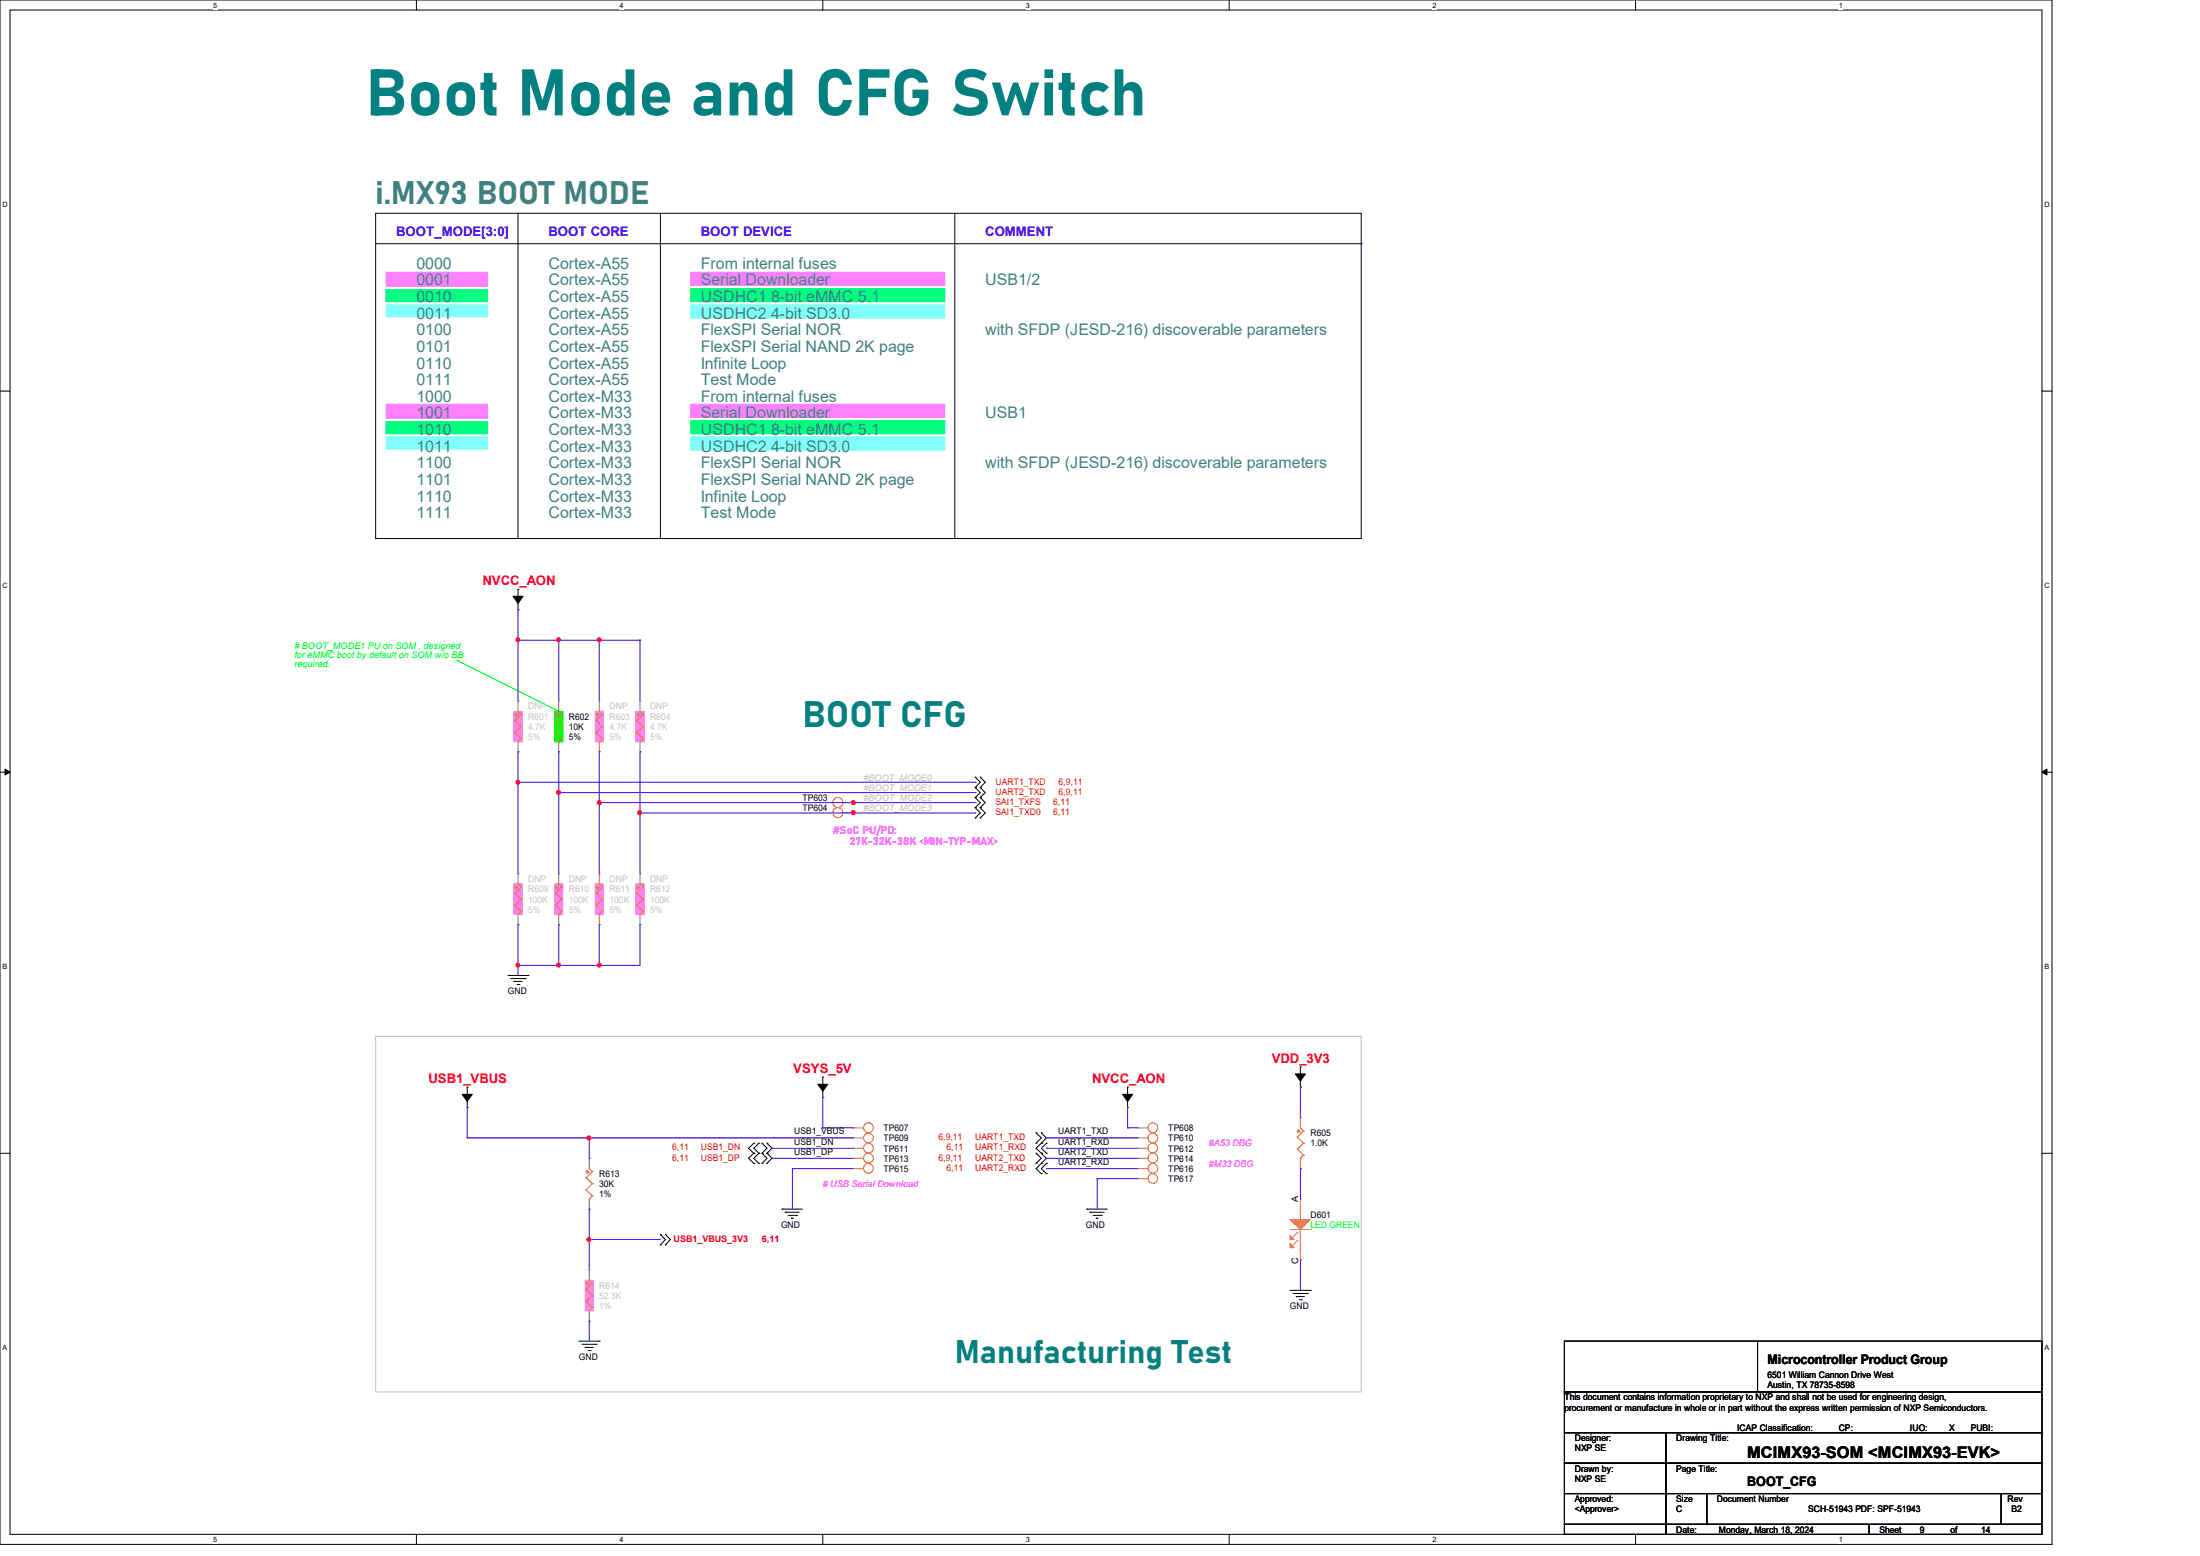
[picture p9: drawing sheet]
<svg xmlns="http://www.w3.org/2000/svg" width="297mm" height="210mm" viewBox="0 0 297 210" stroke-linecap="round" stroke-linejoin="round" font-family="sans-serif">
<path d="M0 0h277v208.4h-277zM1.4 1.4h274.3v205.7h-274.3z" fill="none" stroke="#000" stroke-width=".14"/>
<g fill="#fff">
<path d="M28.8 .1h.5v1.1h-.5z"/>
<path d="M28.8 207.2h.5v1.1h-.5z"/>
</g>
<path d="M56.2 0v1.4M56.2 207.1v1.3" fill="none" stroke="#000" stroke-width=".14"/>
<g fill="#fff">
<path d="M83.7 .1h.5v1.1h-.5z"/>
<path d="M83.7 207.2h.5v1.1h-.5z"/>
</g>
<path d="M111.1 0v1.4M111.1 207.1v1.3" fill="none" stroke="#000" stroke-width=".14"/>
<g fill="#fff">
<path d="M138.5 .1h.6v1.1h-.6z"/>
<path d="M138.5 207.2h.6v1.1h-.6z"/>
</g>
<path d="M165.9 0v1.4M165.9 207.1v1.3" fill="none" stroke="#000" stroke-width=".14"/>
<g fill="#fff">
<path d="M193.4 .1h.5v1.1h-.5z"/>
<path d="M193.4 207.2h.5v1.1h-.5z"/>
</g>
<path d="M220.8 0v1.4M220.8 207.1v1.3" fill="none" stroke="#000" stroke-width=".14"/>
<g fill="#fff">
<path d="M248.2 .1h.6v1.1h-.6z"/>
<path d="M248.2 207.2h.6v1.1h-.6z"/>
<path d="M.3 27.1h.8v1.1h-.8z"/>
<path d="M276 27.1h.7v1.1h-.7z"/>
<path d="M.3 78.5h.8v1.1h-.8z"/>
<path d="M276 78.5h.7v1.1h-.7z"/>
</g>
<path d="M0 52.8h1.4M275.7 52.8h1.3" fill="none" stroke="#000" stroke-width=".14"/>
<g fill="#fff">
<path d="M.3 129.9h.7v1.1h-.7z"/>
<path d="M276 129.9h.6v1.1h-.6z"/>
</g>
<path d="M0 104.2h1.4M275.7 104.2h1.3" fill="none" stroke="#000" stroke-width=".14"/>
<path d="M.7 103.8l.7 .4-.7 .4zM275.7 104.2l.7-.4v.8z" fill="#000" stroke="#000" stroke-width=".14"/>
<g fill="#fff">
<path d="M.3 181.4h.7v1.1h-.7z"/>
<path d="M276 181.4h.6v1.1h-.6z"/>
</g>
<g fill="none" stroke="#000" stroke-width=".14">
<path d="M50.7 28.8h133.1v43.9h-133.1zM50.7 32.9h133.1M69.9 28.8v43.9M89.2 28.8v43.9M128.9 28.8v43.9M183.8 32.9h.1M69.9 72.7h.1M69.9 79.5h.1M69.9 79.5v1.5M89.2 72.7h.1M128.9 72.7h.1M69.9 82.3h.1"/>
<path d="M69.9 81.3v1M131.7 106.3h.1M131.7 104.9h.1M131.7 107.7h.1M131.7 109h.1M131.7 110.4h.1M131.7 104.9l.6 .7-.6 .7M131.7 106.3l.6 .7-.6 .7M131.7 107.7l.6 .6-.6 .7M131.7 109l.6 .7-.6 .7M132.3 106.3h.1M132.3 104.9h.1"/>
<path d="M132.3 107.7h.1M132.3 109h.1M132.3 110.4h.1M132.3 104.9l.7 .7-.7 .7M132.3 106.3l.7 .7-.7 .7M132.3 107.7l.7 .6-.7 .7M132.3 109l.7 .7-.7 .7M68.6 131.7h2.7M69 132.1h1.9M69.4 132.5h.1M69.4 132.5h1.1M69.8 132.9h.3"/>
<path d="M70.1 132.9h.1M70.9 132.1h.1M71.3 131.7h.1M0 155.7h1.4M63.1 149.5h.1M63.1 146.7h.1M63.1 146.7v1.6M63.1 148.5v1M101.8 154.3h.1M101.8 155.7h.1M101.8 157h.1M101.8 154.3l-.8 .7 .8 .7"/>
<path d="M101.8 155.7l-.8 .6 .8 .7M102.4 155.7h.1M102.4 154.3h.1M102.4 157h.1M102.4 154.3l-.6 .7 .6 .7M102.4 155.7l-.6 .6 .6 .7M102.9 155.7h.1M102.9 154.3h.1M102.9 157h.1M102.9 154.3l.6 .7-.6 .7M102.9 155.7l.6 .6-.6 .7M103.5 154.3h.1"/>
<path d="M103.5 155.7h.1M103.5 157h.1M103.5 154.3l.7 .7-.7 .7M103.5 155.7l.7 .6-.7 .7M111.1 148.1h.1M111.1 145.4h.1M111.1 145.4v1.5M111.1 147.2v.9M139.9 155.7h.1M139.9 157h.1M139.9 152.9h.1M139.9 154.3h.1"/>
<path d="M139.9 155.7l.7 .6-.7 .7M139.9 152.9l.7 .7-.7 .7M140.6 157h.1M140.6 155.7h.1M140.6 158.4h.1M140.6 154.3h.1M140.6 152.9h.1M140.6 155.7l.7 .6-1.4 1.4 .7 .7M140.6 152.9l.7 .7-.7 .7M140.6 154.3l-.7 .7 .7 .7M141.3 158.4h.1M141.3 157h.1"/>
<path d="M141.3 155.7h.1M141.3 154.3h.1M141.3 157l-.7 .7 .7 .7M141.3 154.3l-.7 .7 .7 .7M152.2 149.5h.1M152.2 146.7h.1M152.2 146.7v1.6M152.2 148.5v1M175.6 146.7h.1M175.6 144h.1M175.6 144v1.5M175.6 145.8v.9"/>
<path d="M275.7 155.7h1.3M89.2 168h.1M89.2 166.6h.1M89.2 166.6l.6 .7-.6 .7M89.8 168h.1M89.8 166.6h.1M89.8 166.6l.7 .7-.7 .7M105.6 163.2h.1M105.6 163.2h2.7M106 163.6h.1M106 163.6h1.9M106.4 164h1.1"/>
<path d="M106.8 164.4h.1M106.8 164.4h.3M107.5 164h.1M146.7 163.2h.1M146.7 163.2h2.8M147.2 163.6h.1M147.2 163.6h1.9M147.6 164h1.1M148 164.4h.1M148 164.4h.3M148.7 164h.1M174.2 174.2h2.7"/>
<path d="M174.6 174.6h1.9M175 175h.1M175 175h1.1M175.4 175.4h.3M175.7 175.4h.1M176.5 174.6h.1M176.9 174.2h.1M78.1 181h2.8M78.6 181.4h1.9M79 181.9h.1M79 181.9h1.1M79.4 182.3h.3"/>
<path d="M79.7 182.3h.1M80.5 181.4h.1M80.9 181h.1M211.2 193.4h13.7v4.1h-13.7zM211.2 197.5h13.7v4.1h-13.7zM211.2 187.9h64.5v5.5h-64.5zM211.2 181h64.5v6.9h-64.5zM224.9 193.4h50.8v4.1h-50.8zM224.9 197.5h50.8v4.1h-50.8zM237.3 187.9h.1M237.3 181v6.9M211.2 201.6h13.7v4.1h-13.7z"/>
<path d="M211.2 205.7h13.7v1.4h-13.7zM224.9 201.6h5.5v4.1h-5.5zM224.9 205.7h27.4v1.4h-27.4zM230.4 201.6h39.8v4.1h-39.8zM252.3 205.7h23.4v1.4h-23.4zM270.2 201.6h5.5v4.1h-5.5z"/>
</g>
<g fill="#00ff80" stroke="#00ff80" stroke-width=".14">
<path d="M93.3 38.9h34.3v1.8h-34.3z" fill-rule="evenodd"/>
<path d="M52.1 56.9h13.7v1.6h-13.7z" fill-rule="evenodd"/>
<path d="M52.1 39.1h13.7v1.6h-13.7z" fill-rule="evenodd"/>
<path d="M93.3 56.8h34.3v1.7h-34.3z" fill-rule="evenodd"/>
</g>
<g fill="#ff80ff" stroke="#ff80ff" stroke-width=".14">
<path d="M93.3 36.7h34.3v1.8h-34.3z" fill-rule="evenodd"/>
<path d="M69.4 96h1.1v4.1h-1.1z" fill-rule="evenodd"/>
<path d="M80.3 96h1.1v4.1h-1.1z" fill-rule="evenodd"/>
<path d="M85.9 96h1.1v4.1h-1.1z" fill-rule="evenodd"/>
<path d="M74.9 119.3h1.1v4.1h-1.1z" fill-rule="evenodd"/>
<path d="M69.4 119.3h1.1v4.1h-1.1z" fill-rule="evenodd"/>
<path d="M80.3 119.3h1.1v4.1h-1.1z" fill-rule="evenodd"/>
<path d="M85.9 119.3h1.1v4.1h-1.1z" fill-rule="evenodd"/>
<path d="M79 172.8h1.1v4.1h-1.1z" fill-rule="evenodd"/>
<path d="M52.1 54.6h13.7v1.9h-13.7z" fill-rule="evenodd"/>
<path d="M52.1 36.7h13.7v2h-13.7z" fill-rule="evenodd"/>
<path d="M93.3 54.6h34.3v1.7h-34.3z" fill-rule="evenodd"/>
</g>
<g fill="#80ffff" stroke="#80ffff" stroke-width=".14">
<path d="M93.3 41.1h34.3v1.8h-34.3z" fill-rule="evenodd"/>
<path d="M52.1 59h13.7v1.6h-13.7z" fill-rule="evenodd"/>
<path d="M52.1 41.1h13.7v1.7h-13.7z" fill-rule="evenodd"/>
<path d="M93.3 59h34.3v1.7h-34.3z" fill-rule="evenodd"/>
</g>
<path d="M50.7 139.9h133.1v48h-133.1z" fill="none" stroke="#c0c0c0" stroke-width=".14"/>
<path d="M74.9 96h1.1v4.1h-1.1z" fill-rule="evenodd" fill="#0f0" stroke="#0f0" stroke-width=".14"/>
<path d="M61.7 89.2h.1M61.7 89.2l13.7 6.8" fill="none" stroke="#0f0" stroke-width=".14"/>
<g fill="#000" stroke="#000" stroke-width=".14">
<path d="M69.3 80.5h1.3l-.7 .9z" fill-rule="evenodd"/>
<path d="M62.4 147.7h1.4l-.7 1z" fill-rule="evenodd"/>
<path d="M110.4 146.3h1.4l-.7 1z" fill-rule="evenodd"/>
<path d="M151.6 147.7h1.3l-.7 1z" fill-rule="evenodd"/>
<path d="M174.9 144.9h1.3l-.6 1z" fill-rule="evenodd"/>
</g>
<g fill="none" stroke="#cc8006" stroke-width=".14">
<path d="M69.5 97.2h.1M69.5 98.9h.1M69.5 97.2l.9 .8M69.5 98.9l.9 .8M69.9 96l.5 .4M70.4 96.4h.1M70.4 98h.1M70.4 99.7h.1M70.4 96.4l-.9 .8M70.4 98l-.9 .9M70.4 99.7l-.5 .4M75 97.2h.1"/>
<path d="M75 98.9h.1M75 97.2l.8 .8M75 98.9l.8 .8M75.4 96l.4 .4M75.8 96.4h.1M75.8 98h.1M75.8 99.7h.1M75.8 96.4l-.8 .8M75.8 98l-.8 .9M75.8 99.7l-.4 .4M80.5 97.2h.1M80.5 98.9h.1"/>
<path d="M80.5 97.2l.8 .8M80.5 98.9l.8 .8M80.9 96l.4 .4M81.3 96.4h.1M81.3 98h.1M81.3 99.7h.1M81.3 96.4l-.8 .8M81.3 98l-.8 .9M81.3 99.7l-.4 .4M86 97.2h.1M86 98.9h.1M86 97.2l.8 .8"/>
<path d="M86 98.9l.8 .8M86.4 96l.4 .4M86.8 96.4h.1M86.8 98h.1M86.8 99.7h.1M86.8 96.4l-.8 .8M86.8 98l-.8 .9M86.8 99.7l-.4 .4M69.9 100.1h.1M69.9 119.3l.5 .4M70.4 119.7h.1M70.4 119.7l-.9 .9"/>
<path d="M75.4 100.1h.1M75.4 119.3l.4 .4M75.8 119.7h.1M75.8 119.7l-.8 .9M80.9 100.1h.1M80.9 119.3l.4 .4M81.3 119.7h.1M81.3 119.7l-.8 .9M86.4 100.1h.1M86.4 119.3l.4 .4M86.8 119.7h.1M86.8 119.7l-.8 .9"/>
<path d="M69.5 120.6h.1M69.5 122.2h.1M69.5 120.6l.9 .8M69.5 122.2l.9 .8M69.9 123.4h.1M70.4 121.4h.1M70.4 123h.1M70.4 121.4l-.9 .8M70.4 123l-.5 .4M75 120.6h.1M75 122.2h.1M75 120.6l.8 .8"/>
<path d="M75 122.2l.8 .8M75.4 123.4h.1M75.8 121.4h.1M75.8 123h.1M75.8 121.4l-.8 .8M75.8 123l-.4 .4M80.5 120.6h.1M80.5 122.2h.1M80.5 120.6l.8 .8M80.5 122.2l.8 .8M80.9 123.4h.1M81.3 121.4h.1"/>
<path d="M81.3 123h.1M81.3 121.4l-.8 .8M81.3 123l-.4 .4M86 120.6h.1M86 122.2h.1M86 120.6l.8 .8M86 122.2l.8 .8M86.4 123.4h.1M86.8 121.4h.1M86.8 123h.1M86.8 121.4l-.8 .8M86.8 123l-.4 .4"/>
<path d="M79.1 159h.1M79.1 159l.9 .8M79.5 157.7l.5 .4M80 158.1h.1M80 159.8h.1M80 158.1l-.9 .9M80 159.8l-.9 .8M175.1 153.5h.1M175.1 155.1h.1M175.1 153.5l.9 .8M175.1 155.1l.9 .8M175.6 156.3h.1"/>
<path d="M175.6 152.2l.4 .5M176 152.7h.1M176 154.3h.1M176 155.9h.1M176 152.7l-.9 .8M176 154.3l-.9 .8M176 155.9l-.4 .4M79.1 160.6h.1M79.1 174h.1M79.1 175.7h.1M79.1 160.6l.9 .8M79.1 174l.9 .9"/>
<path d="M79.1 175.7l.9 .8M79.5 161.8h.1M79.5 176.9h.1M79.5 172.8l.5 .4M80 161.4h.1M80 173.2h.1M80 174.9h.1M80 176.5h.1M80 161.4l-.5 .4M80 173.2l-.9 .8M80 174.9l-.9 .8M80 176.5l-.5 .4"/>
<path d="M174.2 165.9h2.7M175.1 166.4h.1M175.1 167.5h.1M175.1 166.4l-.6 .6M175.1 167.5l-.6 .6M175.6 164.6h.1M175.6 168.7h.1M175.6 163.2v1.4M175.6 165.9v2.8M176.9 165.9h.1"/>
<circle cx="113.1" cy="109.7" r=".68"/>
<circle cx="113.1" cy="108.3" r=".68"/>
<circle cx="117.2" cy="155" r=".66"/>
<circle cx="117.2" cy="152.2" r=".66"/>
<circle cx="117.2" cy="156.3" r=".66"/>
<circle cx="117.2" cy="157.7" r=".66"/>
<circle cx="117.2" cy="153.6" r=".66"/>
<circle cx="155.6" cy="152.2" r=".66"/>
<circle cx="155.6" cy="156.3" r=".66"/>
<circle cx="155.6" cy="155" r=".66"/>
<circle cx="155.6" cy="157.7" r=".66"/>
<circle cx="155.6" cy="153.6" r=".66"/>
<circle cx="155.6" cy="159.1" r=".66"/>
</g>
<g fill="#cc8006" stroke="#cc8006" stroke-width=".14">
<path d="M174.2 164.6h2.7l-1.3 1.3z"/>
<path d="M174.2 166.8l.5 .5h-.5z"/>
<path d="M174.2 167.9l.5 .5h-.5z"/>
<circle cx="75.2" cy="119.8" r=".18"/>
<circle cx="69.7" cy="96.5" r=".18"/>
<circle cx="175.3" cy="152.7" r=".18"/>
<circle cx="86.2" cy="119.8" r=".18"/>
<circle cx="80.7" cy="96.5" r=".18"/>
<circle cx="75.2" cy="96.5" r=".18"/>
<circle cx="79.3" cy="158.2" r=".18"/>
<circle cx="69.7" cy="119.8" r=".18"/>
<circle cx="80.7" cy="119.8" r=".18"/>
<circle cx="86.2" cy="96.5" r=".18"/>
<circle cx="79.3" cy="173.3" r=".18"/>
</g>
<g fill="none" stroke="#a84" stroke-width=".14">
<path d="M69.9 94.6h.1M69.9 94.6v1.4M75.4 94.6h.1M75.4 94.6v1.4M80.9 94.6h.1M80.9 94.6v1.4M86.4 94.6h.1M86.4 94.6v1.4M69.9 101.5h.1M69.9 117.9h.1M69.9 100.1v1.4M69.9 117.9v1.4"/>
<path d="M75.4 117.9h.1M75.4 101.5h.1M75.4 100.1v1.4M75.4 117.9v1.4M80.9 101.5h.1M80.9 117.9h.1M80.9 100.1v1.4M80.9 117.9v1.4M86.4 117.9h.1M86.4 101.5h.1M86.4 100.1v1.4M86.4 117.9v1.4"/>
<path d="M113.8 109.7h1.4M113.8 108.3h1.4M115.2 109.7h.1M115.2 108.3h.1M69.9 124.8h.1M69.9 123.4v1.4M75.4 124.8h.1M75.4 123.4v1.4M80.9 124.8h.1M80.9 123.4v1.4M86.4 124.8h.1M86.4 123.4v1.4"/>
<path d="M79.5 156.3h.1M79.5 156.3v1.4M115.2 157.7h.1M115.2 155h.1M115.2 152.2h.1M115.2 153.6h.1M115.2 156.3h.1M115.2 155h1.4M115.2 157.7h1.4M115.2 153.6h1.4M115.2 152.2h1.4M115.2 156.3h1.4"/>
<path d="M153.6 155h.1M153.6 159.1h.1M153.6 153.6h.1M153.6 156.3h.1M153.6 157.7h.1M153.6 152.2h.1M153.6 155h1.4M153.6 157.7h1.4M153.6 159.1h1.4M153.6 153.6h1.4M153.6 152.2h1.4M153.6 156.3h1.4"/>
<path d="M175.6 150.9h.1M175.6 157.7h.1M175.6 150.9v1.3M175.6 156.3v1.4M79.5 163.2h.1M79.5 171.4h.1M79.5 178.3h.1M79.5 161.8v1.4M79.5 171.4v1.4M79.5 176.9v1.4M175.6 161.8h.1M175.6 170.1h.1"/>
<path d="M175.6 161.8v1.4M175.6 168.7v1.4"/>
</g>
<g fill="none" stroke="#4200ff" stroke-width=".14">
<path d="M69.9 86.4h.1M69.9 82.3h.1M69.9 86.4h16.5M69.9 82.3v12.3M75.4 86.4h.1M75.4 86.4v8.2M80.9 86.4h.1M80.9 86.4v8.2M86.4 86.4h.1M86.4 86.4v8.2M69.9 101.5h.1M69.9 105.6h.1"/>
<path d="M69.9 101.5v16.4M69.9 105.6h61.8M75.4 101.5h.1M75.4 107h.1M75.4 101.5v16.4M75.4 107h56.3M80.9 101.5h.1M80.9 108.3h.1M80.9 101.5v16.4M80.9 108.3h50.8M86.4 101.5h.1M86.4 109.7h.1"/>
<path d="M86.4 101.5v16.4M86.4 109.7h45.3M115.2 108.3h.1M115.2 109.7h.1M131.7 105.6h.1M131.7 107h.1M131.7 108.3h.1M131.7 109.7h.1M69.9 124.8h.1M69.9 130.3h.1M69.9 124.8v6.9M75.4 124.8h.1"/>
<path d="M75.4 130.3h.1M75.4 124.8v5.5M80.9 124.8h.1M80.9 130.3h.1M80.9 124.8v5.5M86.4 124.8h.1M86.4 124.8v5.5h-16.5M63.1 153.6h.1M63.1 149.5h.1M63.1 153.6h52.1M63.1 149.5v4.1M79.5 153.6h.1"/>
<path d="M79.5 156.3h.1M79.5 153.6v2.7M104.2 155h.1M104.2 156.3h.1M104.2 155h11M104.2 156.3h11M107 157.7h.1M107 157.7h8.2M107 157.7v5.5M111.1 148.1h.1M111.1 152.2h.1M111.1 148.1v4.1"/>
<path d="M111.1 152.2h4.1M141.3 156.3h.1M141.3 157.7h.1M141.3 153.6h.1M141.3 155h.1M141.3 153.6h12.3M141.3 155h12.3M141.3 156.3h12.3M141.3 157.7h12.3M148.1 159.1h.1M148.1 159.1h5.5M148.1 159.1v4.1"/>
<path d="M152.2 149.5h.1M152.2 152.2h.1M152.2 149.5v2.7M152.2 152.2h1.4M175.6 146.7h.1M175.6 157.7h.1M175.6 146.7v4.2M175.6 157.7v4.1M79.5 163.2h.1M79.5 167.3h.1M79.5 178.3h.1M79.5 163.2v8.2"/>
<path d="M79.5 178.3v2.7M79.5 167.3h9.7M175.6 170.1h.1M175.6 170.1v4.1"/>
</g>
<g fill="#f00" stroke="#f00" stroke-width=".14">
<circle cx="75.4" cy="86.4" r=".25"/>
<circle cx="69.9" cy="86.3" r=".24"/>
<circle cx="80.9" cy="86.4" r=".25"/>
<circle cx="69.9" cy="105.6" r=".24"/>
<circle cx="75.4" cy="106.9" r=".25"/>
<circle cx="80.9" cy="108.3" r=".25"/>
<circle cx="86.4" cy="109.7" r=".25"/>
<circle cx="115.2" cy="108.3" r=".25"/>
<circle cx="115.2" cy="109.7" r=".25"/>
<circle cx="75.4" cy="130.3" r=".25"/>
<circle cx="69.9" cy="130.2" r=".24"/>
<circle cx="80.9" cy="130.3" r=".25"/>
<circle cx="79.5" cy="153.6" r=".25"/>
<circle cx="79.5" cy="167.3" r=".25"/>
</g>
<text font-size="8.8" fill="#008080" x="49.4" y="15.6">Boot Mode and CFG Switch</text>
<text font-size="4.9" fill="#008080" x="108.3" y="98.1">BOOT CFG</text>
<text font-size="4.4" fill="#408080" x="50.7" y="27.6">i.MX93 BOOT MODE</text>
<text font-size="4.4" fill="#008080" x="128.9" y="184">Manufacturing Test</text>
<g font-size="2.2" fill="#408080">
<text x="56.2" y="36.3">0000</text>
<text x="56.2" y="38.5">0001</text>
<text x="56.2" y="40.8">0010</text>
<text x="74" y="36.3">Cortex-A55</text>
<text x="74" y="38.5">Cortex-A55</text>
<text x="74" y="40.8">Cortex-A55</text>
<text x="94.6" y="36.3">From internal fuses</text>
<text x="94.6" y="38.5">Serial Downloader</text>
<text x="94.6" y="40.8">USDHC1 8-bit eMMC 5.1</text>
<text x="133" y="38.5">USB1/2</text>
<text x="56.2" y="43">0011</text>
<text x="56.2" y="45.3">0100</text>
<text x="56.2" y="47.5">0101</text>
<text x="74" y="43">Cortex-A55</text>
<text x="74" y="45.3">Cortex-A55</text>
<text x="74" y="47.5">Cortex-A55</text>
<text x="94.6" y="43">USDHC2 4-bit SD3.0</text>
<text x="94.6" y="45.3">FlexSPI Serial NOR</text>
<text x="94.6" y="47.5">FlexSPI Serial NAND 2K page</text>
<text x="133" y="45.3">with SFDP (JESD-216) discoverable parameters</text>
<text x="56.2" y="49.7">0110</text>
<text x="56.2" y="52">0111</text>
<text x="74" y="49.7">Cortex-A55</text>
<text x="74" y="52">Cortex-A55</text>
<text x="94.6" y="49.7">Infinite Loop</text>
<text x="94.6" y="52">Test Mode</text>
<text x="56.2" y="54.2">1000</text>
<text x="56.2" y="56.5">1001</text>
<text x="56.2" y="58.7">1010</text>
<text x="74" y="54.2">Cortex-M33</text>
<text x="74" y="56.5">Cortex-M33</text>
<text x="74" y="58.7">Cortex-M33</text>
<text x="94.6" y="54.2">From internal fuses</text>
<text x="94.6" y="56.5">Serial Downloader</text>
<text x="94.6" y="58.7">USDHC1 8-bit eMMC 5.1</text>
<text x="133" y="56.5">USB1</text>
<text x="56.2" y="61">1011</text>
<text x="56.2" y="63.2">1100</text>
<text x="56.2" y="65.4">1101</text>
<text x="74" y="61">Cortex-M33</text>
<text x="74" y="63.2">Cortex-M33</text>
<text x="74" y="65.4">Cortex-M33</text>
<text x="94.6" y="61">USDHC2 4-bit SD3.0</text>
<text x="94.6" y="63.2">FlexSPI Serial NOR</text>
<text x="94.6" y="65.4">FlexSPI Serial NAND 2K page</text>
<text x="133" y="63.2">with SFDP (JESD-216) discoverable parameters</text>
<text x="56.2" y="67.7">1110</text>
<text x="56.2" y="69.9">1111</text>
<text x="74" y="67.7">Cortex-M33</text>
<text x="74" y="69.9">Cortex-M33</text>
<text x="94.6" y="67.7">Infinite Loop</text>
<text x="94.6" y="69.9">Test Mode</text>
</g>
<text font-size="2.2" x="235.9" y="196.8">MCIMX93-SOM &lt;MCIMX93-EVK&gt;</text>
<g font-size="1.8" fill="#00f">
<text x="53.5" y="31.8">BOOT_MODE[3:0]</text>
<text x="74" y="31.8">BOOT CORE</text>
<text x="94.6" y="31.8">BOOT DEVICE</text>
<text x="133" y="31.8">COMMENT</text>
</g>
<g font-size="1.8" fill="#f00">
<text x="65.2" y="79">NVCC_AON</text>
<text x="171.7" y="143.5">VDD_3V3</text>
<text x="57.9" y="146.2">USB1_VBUS</text>
<text x="107.1" y="144.8">VSYS_5V</text>
<text x="147.4" y="146.2">NVCC_AON</text>
</g>
<g font-size="1.8">
<text x="238.6" y="184.1">Microcontroller Product Group</text>
<text x="235.9" y="200.5">BOOT_CFG</text>
</g>
<g font-size="1.5" fill="#f0f">
<text x="112.4" y="112.6">#SoC PU/PD:</text>
<text x="114.7" y="114">27K-32K-38K &lt;MIN-TYP-MAX&gt;</text>
</g>
<g font-size="1.2" fill="#0f0">
<text x="39.8" y="87.5"># BOOT_MODE1 PU on SOM , designed</text>
<text x="39.8" y="88.8">for eMMC boot by default on SOM w/o BB</text>
<text x="39.8" y="90.1">required.</text>
<text x="176.9" y="165.7">LED GREEN</text>
</g>
<g font-size="1.2" fill="#c0c0c0">
<text x="71.3" y="95.8">DNP</text>
<text x="82.3" y="95.8">DNP</text>
<text x="87.8" y="95.8">DNP</text>
<text x="71.3" y="97.2">R601</text>
<text x="71.3" y="98.5">4.7K</text>
<text x="71.3" y="99.9">5%</text>
<text x="82.3" y="97.2">R603</text>
<text x="82.3" y="98.5">4.7K</text>
<text x="82.3" y="99.9">5%</text>
<text x="87.8" y="97.2">R604</text>
<text x="87.8" y="98.5">4.7K</text>
<text x="87.8" y="99.9">5%</text>
<text x="116.6" y="105.4">#BOOT_MODE0</text>
<text x="116.6" y="106.7">#BOOT_MODE1</text>
<text x="116.6" y="108.1">#BOOT_MODE2</text>
<text x="116.6" y="109.5">#BOOT_MODE3</text>
<text x="71.3" y="119.1">DNP</text>
<text x="76.8" y="119.1">DNP</text>
<text x="82.3" y="119.1">DNP</text>
<text x="87.8" y="119.1">DNP</text>
<text x="71.3" y="120.4">R609</text>
<text x="71.3" y="121.8">100K</text>
<text x="71.3" y="123.2">5%</text>
<text x="76.8" y="120.4">R610</text>
<text x="76.8" y="121.8">100K</text>
<text x="76.8" y="123.2">5%</text>
<text x="82.3" y="120.4">R611</text>
<text x="82.3" y="121.8">100K</text>
<text x="82.3" y="123.2">5%</text>
<text x="87.8" y="120.4">R612</text>
<text x="87.8" y="121.8">100K</text>
<text x="87.8" y="123.2">5%</text>
<text x="80.9" y="173.9">R614</text>
<text x="80.9" y="175.3">52.3K</text>
<text x="80.9" y="176.7">1%</text>
</g>
<g font-size="1.2">
<text x="76.8" y="97.2">R602</text>
<text x="76.8" y="98.5">10K</text>
<text x="76.8" y="99.9">5%</text>
<text x="108.3" y="109.5">TP604</text>
<text x="108.3" y="108.1">TP603</text>
<text x="68.6" y="134.2">GND</text>
<text x="107.2" y="153.1">USB1_VBUS</text>
<text x="107.2" y="154.5">USB1_DN</text>
<text x="107.2" y="155.9">USB1_DP</text>
<text x="119.3" y="155.4">TP611</text>
<text x="119.3" y="152.7">TP607</text>
<text x="119.3" y="154">TP609</text>
<text x="142.9" y="155.9">UART2_TXD</text>
<text x="142.9" y="153.1">UART1_TXD</text>
<text x="142.9" y="154.5">UART1_RXD</text>
<text x="157.7" y="155.4">TP612</text>
<text x="157.7" y="154">TP610</text>
<text x="157.7" y="152.7">TP608</text>
<text x="176.9" y="153.4">R605</text>
<text x="176.9" y="154.7">1.0K</text>
<text x="80.9" y="158.9">R613</text>
<text x="80.9" y="160.2">30K</text>
<text x="80.9" y="161.6">1%</text>
<text x="119.3" y="158.2">TP615</text>
<text x="119.3" y="156.8">TP613</text>
<text x="142.9" y="157.3">UART2_RXD</text>
<text x="157.7" y="159.6">TP617</text>
<text x="157.7" y="156.8">TP614</text>
<text x="157.7" y="158.2">TP616</text>
<text x="105.4" y="165.7">GND</text>
<text x="146.6" y="165.7">GND</text>
<text x="175.3" y="162.2" transform="rotate(-90 175.3 162.2)">A</text>
<text x="176.9" y="164.3">D601</text>
<text x="175.3" y="170.6" transform="rotate(-90 175.3 170.6)">C</text>
<text x="174.2" y="176.7">GND</text>
<text x="78.1" y="183.6">GND</text>
<text x="211.2" y="189">This document contains information proprietary to NXP and shall not be used for engineering design,</text>
<text x="211.2" y="190.4">procurement or manufacture in whole or in part without the express written permission of NXP Semiconductors.</text>
<text x="238.6" y="186">6501 William Cannon Drive West</text>
<text x="238.6" y="187.3">Austin, TX 78735-8598</text>
<text x="212.6" y="194.5">Designer:</text>
<text x="212.6" y="195.9">NXP SE</text>
<text x="226.3" y="194.5">Drawing Title:</text>
<text x="234.5" y="193.2">ICAP Classification:</text>
<text x="248.2" y="193.2">CP:</text>
<text x="251.7" y="193.2">___</text>
<text x="257.8" y="193.2">IUO:</text>
<text x="262.5" y="193.2">_X_</text>
<text x="266.1" y="193.2">PUBI:</text>
<text x="270.2" y="193.2">___</text>
<text x="212.6" y="198.6">Drawn by:</text>
<text x="212.6" y="202.7">Approved:</text>
<text x="212.6" y="200">NXP SE</text>
<text x="226.3" y="202.7">Size</text>
<text x="226.3" y="198.6">Page Title:</text>
<text x="231.8" y="202.7">Document Number</text>
<text x="271" y="202.7">Rev</text>
<text x="212.6" y="204.1">&lt;Approver&gt;</text>
<text x="226.3" y="206.9">Date:</text>
<text x="226.3" y="204.1">C</text>
<text x="232.1" y="206.9">Monday, March 18, 2024</text>
<text x="244.1" y="204.1">SCH-51943 PDF: SPF-51943</text>
<text x="253.7" y="206.9">Sheet</text>
<text x="259.2" y="206.9">9</text>
<text x="263.3" y="206.9">of</text>
<text x="267.5" y="206.9">14</text>
<text x="271.6" y="204.1">B2</text>
</g>
<g font-size="1.2" fill="#f00">
<text x="134.4" y="105.9">UART1_TXD</text>
<text x="134.4" y="107.3">UART2_TXD</text>
<text x="142.9" y="105.9">6,9,11</text>
<text x="142.9" y="107.3">6,9,11</text>
<text x="134.4" y="108.7">SAI1_TXFS</text>
<text x="134.4" y="110">SAI1_TXD0</text>
<text x="142.2" y="108.7">6,11</text>
<text x="142.2" y="110">6,11</text>
<text x="90.8" y="155.3">6,11</text>
<text x="94.6" y="155.3">USB1_DN</text>
<text x="126.7" y="153.9">6,9,11</text>
<text x="127.8" y="155.3">6,11</text>
<text x="131.7" y="153.9">UART1_TXD</text>
<text x="131.7" y="155.3">UART1_RXD</text>
<text x="90.8" y="156.7">6,11</text>
<text x="94.6" y="156.7">USB1_DP</text>
<text x="126.7" y="156.7">6,9,11</text>
<text x="127.8" y="158">6,11</text>
<text x="131.7" y="156.7">UART2_TXD</text>
<text x="131.7" y="158">UART2_RXD</text>
<text x="90.9" y="167.6">USB1_VBUS_3V3</text>
<text x="102.9" y="167.6">6,11</text>
</g>
<g font-size="1.2" fill="#f0f">
<text x="163.2" y="154.7">#A53 DBG</text>
<text x="111.1" y="160.2"># USB Serial Download</text>
<text x="163.2" y="157.5">#M33 DBG</text>
</g>
<g font-size="1">
<text x="28.8" y="1">5</text>
<text x="83.7" y="1">4</text>
<text x="138.5" y="1">3</text>
<text x="193.4" y="1">2</text>
<text x="248.2" y="1">1</text>
<text x=".3" y="27.9">D</text>
<text x="276" y="27.9">D</text>
<text x=".3" y="79.4">C</text>
<text x="276" y="79.4">C</text>
<text x=".3" y="130.8">B</text>
<text x="276" y="130.8">B</text>
<text x=".3" y="182.2">A</text>
<text x="276" y="182.2">A</text>
<text x="28.8" y="208.1">5</text>
<text x="83.7" y="208.1">4</text>
<text x="138.5" y="208.1">3</text>
<text x="193.4" y="208.1">2</text>
<text x="248.2" y="208.1">1</text>
</g>
</svg>
